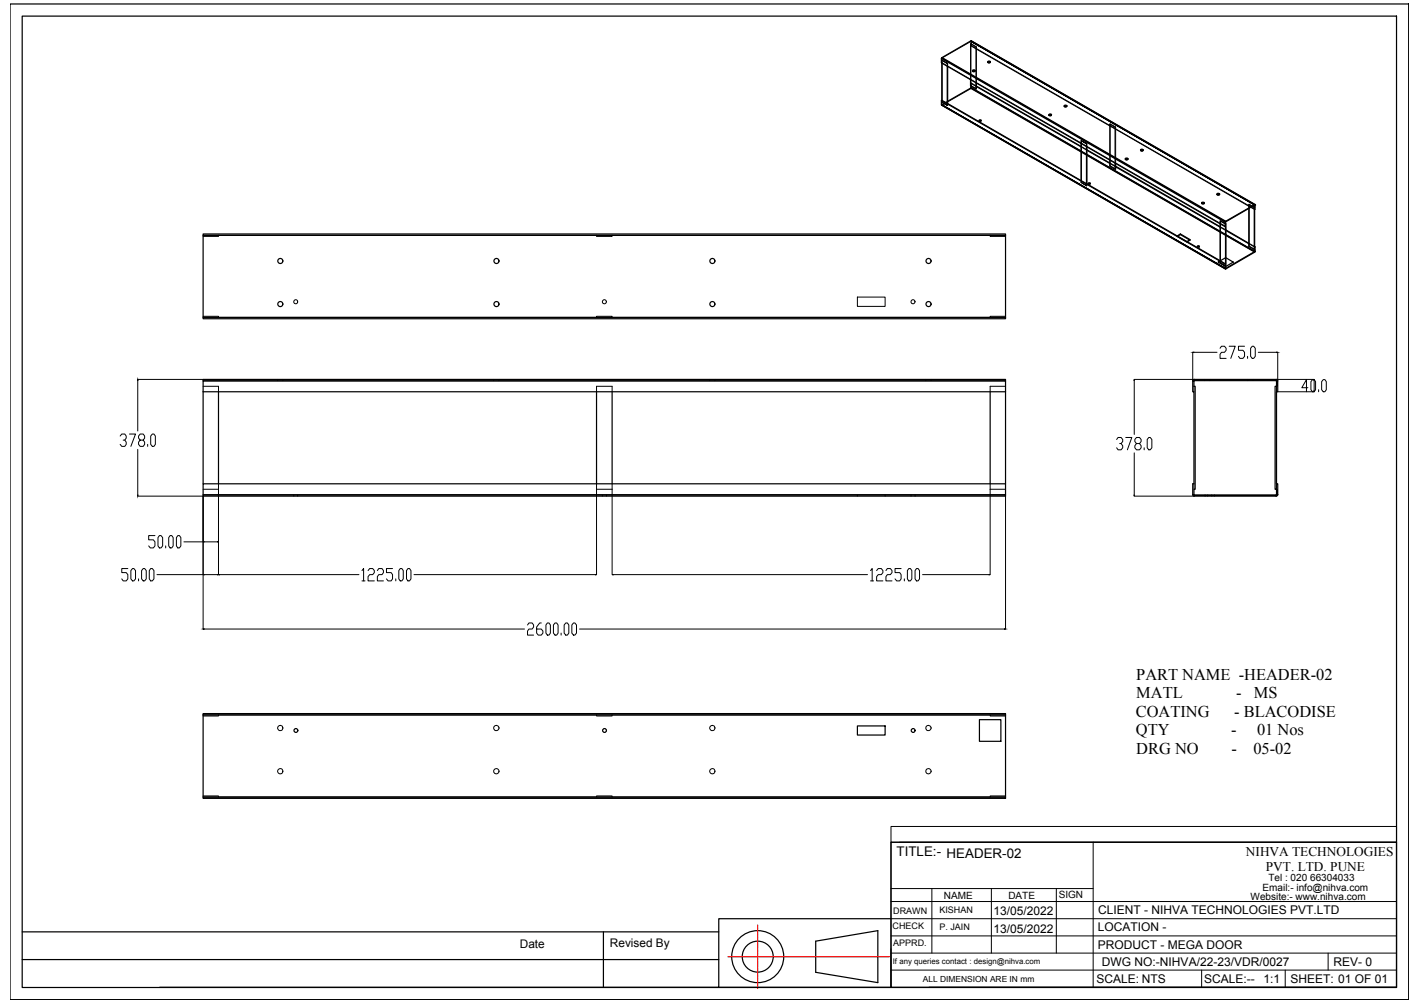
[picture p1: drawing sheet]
<svg xmlns="http://www.w3.org/2000/svg" width="297mm" height="210mm" viewBox="0 0 297 210" stroke-linecap="round" stroke-linejoin="round" font-family="sans-serif">
<!-- layer: 0 -->
<g fill="none" stroke="#000" stroke-width=".25">
<path d="M2.1 .8h292.6v208.4h-292.6zM4.6 3.4h287.5v203.3h-287.5zM196.9 12.2v1l59.4 34.2M196.9 12.2l59.4 34.3M197 13.2v7.8M197 12.1l6.1-3.6 59.4 34.3-6.1 3.5-.1 .2M197 12.1l59.4 34.2v.1l6.1-3.6M197.1 12l-.1 .2M198.1 13.9v7.7M198.2 13.9v7.8M203 16.7v1.3l1.2 .6v-1.3M203.1 18.4h.1"/>
<path d="M203.1 18v.4l23 13.3M203.1 8.5l59.4 34.3M203.4 14.7l.3-.1a.21 .21 0 0 1 .2 .1 .21 .21 0 0 1 0 .3 .21 .21 0 0 1-.3-.1zM203.9 14.8h-.5M203.9 14.7l.1 .1M204.2 18.6v-.5l21.9 12.6M204.2 18l21.9 12.6M204.2 17.4v.7M206.6 12.9a.25 .25 0 0 1 .3-.1 .25 .25 0 0 1 .2 .3h-.3zM207.1 12.9l-.4 .1M207.1 12.9h.1M196.9 21l58.3 33.6"/>
<path d="M197 22l59.3 34.3M197 21.9v.1M198.2 21.2l4.9-2.8 23 13.3M204.8 25.1h.3a.16 .16 0 0 1-.1 .2 .16 .16 0 0 1-.2-.2zM204.8 25.3h.4M219.4 24a.24 .24 0 0 1 .3-.2 .24 .24 0 0 1 .1 .4h-.3zM219.9 24l-.5 .1M219.9 24h.1M223.1 22.2h-.5M223.1 22.1l.1 .1M226.1 30v7.8M227.3 30.7v7.7"/>
<path d="M227.4 32.4l27.8 16.1M227.4 31.4l4.7 2.8M227.4 31.4l4.7 2.7M227.4 30.7v7.8M227.7 38.4h.3M232.1 33.5v1.3l1.1 .6M233.2 34.1v1.3h.2v-.5l21.8 12.6M233.4 34.8l21.8 12.6M233.4 34.2v.7M235.4 33.2l.2-.1a.22 .22 0 0 1 .3 0 .22 .22 0 0 1 0 .3 .22 .22 0 0 1-.3 0zM235.9 33.2l-.5 .1M235.9 33.2l.1 .1"/>
<path d="M238.6 31.4a.23 .23 0 0 1 .3-.2 .23 .23 0 0 1 .1 .3h-.3zM239 31.4h-.4M239.1 31.3v.1M42.5 49.3v-.3h167.8v.3M210.3 49.3h-167.8v17.1h167.8M210.3 49.3v17.1M246.9 49l2 1.2-.6 .4M246.9 49v.1l2 1.1M246.9 49l-.7 .4M246.9 49.1l-.6 .3M250.5 51.6h.4M251.4 42.3h.2a.19 .19 0 0 1 .2 0 .19 .19 0 0 1 .1 .3 .19 .19 0 0 1-.3 0l-.2-.1z"/>
<path d="M251.8 42.4l-.4 .1M251.9 42.4v.1M254.6 40.5a.24 .24 0 0 1 .3-.1 .24 .24 0 0 1 .1 .4h-.3zM254.8 54.8l1.6-.9 1.6 .9-1.6 1zM255 40.6l-.4 .1M255.1 40.6h.1M255.2 46.8v7.8l1.2 .6M256.3 46.5v9.7M256.3 46.5l.1-.1v.4v8.9l-.1 .5M256.3 55.3l-59.4-34.3v1l59.4 34.2M256.3 56.2h.1M256.4 56.2h.1"/>
<path d="M256.4 46.8h.1M256.4 49.2l6.1 3.4M256.4 48.2l4.8 2.8M256.4 48.1l4.8 2.8M261.2 43.6v8l1.2 .6M261.9 43.2l.5 .3M262 43.2l.5 .2M262.4 52.6h.1M262.5 42.9v9.7M262.5 42.9h.1M262.5 52.6l-6.1 3.6M262.5 52.6v.2l-6.1 3.5v-.1"/>
<path d="M262.5 51.6v.1M262.5 42.8l.1 .1M262.6 52.6l-.1 .1M42.5 79.7v-.3h167.8v.3M42.5 66.4v.3h167.8v-.3M249.5 79.7h.3v1.1h.2v21.6h-.2v1.1h-.3v-2.3h.3v-19.2h-.3zM249.8 79.4h17.1v.3h-17.1zM249.8 79.4l-.3 .3M249.8 79.7h.1M267 79.7h.1M267 79.4l.3 .3M267 79.7h.3v2.3h-.3v19.2h.3v2.3h-.3v-1.1h-.3v-21.6h.3z"/>
<path d="M42.5 82v-2.3h167.8v2.3M42.5 82h167.8M42.5 82v19.2M45.7 82v19.2M124.8 82v19.2M128 82v19.2M207.1 82v19.2M210.3 82v19.2M42.5 103.5h167.8v.3h-167.8zM42.5 103.5v-2.3h167.8v2.3M249.5 103.5l.3 .3M249.8 103.5v.1"/>
<path d="M249.8 103.6h17.1v.2h-17.1zM267 103.5v.1M267.3 103.5l-.3 .3M42.5 149.6v-.3h167.8v.3M42.5 149.6v17.2M42.5 149.6h167.8M179.4 151.9h5.8v1.9h-5.8zM204.9 150.6h4.5v4.5h-4.5zM210.3 149.6v17.2M42.5 166.8h167.8v.3h-167.8zM186.4 176.3h105.7v30.3h-105.7zM4.6 195h145.8"/>
<path d="M126.2 195v11.7M170.6 197l13-2.2v10.8l-13-2.1zM186.4 192.3h-36v14.3h-117M4.6 200.8h145.8M150.4 206.6h36M194.3 206.6h97.8"/>
<circle cx="222.9" cy="22.2" r=".22"/>
<circle cx="227.9" cy="38.4" r=".17"/>
<circle cx="58.6" cy="54.6" r=".53"/>
<circle cx="103.9" cy="54.6" r=".53"/>
<circle cx="149" cy="54.6" r=".53"/>
<circle cx="194.2" cy="54.6" r=".53"/>
<circle cx="250.7" cy="51.6" r=".17"/>
<circle cx="58.6" cy="63.6" r=".53"/>
<circle cx="103.9" cy="63.6" r=".53"/>
<circle cx="149" cy="63.6" r=".53"/>
<circle cx="194.2" cy="63.6" r=".53"/>
<circle cx="61.9" cy="152.9" r=".4"/>
<circle cx="126.5" cy="152.9" r=".4"/>
<circle cx="191" cy="152.9" r=".4"/>
<circle cx="158.5" cy="200.2" r="5.4"/>
<circle cx="158.5" cy="200.2" r="3.2"/>
</g>
<g fill="none" stroke="#000" stroke-width=".21">
<path d="M197 13.2v-.1l29.1 16.8v-.5M197 12.6v-.4l59.4 34.2M197 13.1l-.1 .1M197 12.1l-.1 .1M197.1 12.6v8.8M198.1 13.3l.1-.1v.7M198.1 13.3v.6M198.2 13.2l-1.2-.6 1.1 .7M203 16.7v-7.5l1.2 .6v7.5M203.1 8.7l59.4 34.2zM203.1 8.7v.4l1.1 .7v.5l28 16.1v-.5l1.2 .7v.4l27.9 16.2M203.1 18l1.1 .6"/>
<path d="M203.1 17.5l.1-.1 1 .6M203.1 8.7l-6.1 3.4M203.1 8.5v1.1M203.1 18.5l-6.1 3.4M203.1 18.4v.1M203.1 17.5l1.1 .6M203.1 18.5l59.4 34.3M203.1 9.6l1.1 .7v7.1M203.1 9.1l-.1 .1M203.1 9.6v7.9M203.1 17.9l-.1 .1M203.1 8.7l59.4 34.2"/>
<path d="M203.2 8.5l59.3 34.4M203.2 9.6l59.3 34.2M203.2 17.4v.9l59.3 34.3M203.4 14.8a.26 .26 0 0 0 .3 .3 .26 .26 0 0 0 .2-.3M203.4 14.8v.1M204 14.8v.1M204.2 9.8h.1M206.6 12.9v.2M206.7 13a.26 .26 0 0 0 .2 .2 .26 .26 0 0 0 .3-.2M207.2 12.9v.2M197 22l59.4 34.3M197 21.9h.1"/>
<path d="M197 21.4v.5M197 21.9l-.1 .1M197 21.9l59.4 34.3M198.1 21.6v.5M198.2 21.2l-1.2 .7 59.4 34.3-59.4-34.3M198.2 21.7l-.1 .4M198.2 22l-1.1-.6h-.1l1.1 .7M204.8 25.3l.1 .1h.3v-.1M204.8 25.2v.1M205.2 25.2v.1M219.4 24v.1M219.4 24.1a.28 .28 0 0 0 .3 .2 .28 .28 0 0 0 .2-.2"/>
<path d="M222.6 22.2a.26 .26 0 0 0 .3 .2 .26 .26 0 0 0 .2-.2M222.6 22.2v.1M223.2 22.2v.1M226.1 30l29.1 16.8M226.1 31.7l1.3 .7M226.1 30.7l1.3 .7M226.1 30.6l1.3 .8M226.1 37.8v.4M226.2 29.4v8.8M227.3 30.1l.1-.1v.7M227.3 30.1v.6M227.3 38.4v.5"/>
<path d="M227.4 38.5l-.1 .4M227.4 30l-1.3-.6 1.2 .7M227.4 38.8l-1.3-.6 1.2 .7M227.7 38.4a.19 .19 0 0 0 .1 .2 .19 .19 0 0 0 .2-.2M227.7 38.4v.1M228.1 38.4v.1M232.1 34.2l.1 .5 1.2 .7M232.1 34.1l1.3 .7M232.2 25.9l-.1 .1M232.2 34.7l-.1 .1M233.2 26.7l-1.1-.7v7.5M233.4 26.6l-.2 .1v7.4"/>
<path d="M233.4 34.2v-7.2l-1.2-.6v7.8l1.2 .7M235.4 33.3a.26 .26 0 0 0 .3 .2 .26 .26 0 0 0 .2-.2M235.4 33.2v.1M236 33.2v.1M238.6 31.4a.28 .28 0 0 0 .3 .3 .28 .28 0 0 0 .2-.3M238.6 31.4v.1M239.1 31.4v.1M42.5 49.2h167.8M45.7 49.2v.3h-3.2M124.8 49.2v.3h3.2v-.3M207.1 49.2v.3h3.2M246.3 49.4l2 1.3-2.1-1.2"/>
<path d="M248.9 50.2v.1M248.9 50.2l-.6 .5M250.5 51.6a.19 .19 0 0 0 .2 .2 .19 .19 0 0 0 .2-.2M250.5 51.5v.2M250.9 51.5v.2M251.4 42.5a.28 .28 0 0 0 .2 .2 .28 .28 0 0 0 .3-.2M251.4 42.4v.2M251.9 42.4v.2M254.6 40.6a.28 .28 0 0 0 .2 .3 .28 .28 0 0 0 .3-.2M255.1 40.6v.1M255.2 54.6v.4l1.2 .7M255.2 55l1.2 .7"/>
<path d="M255.2 46.3v.4l1.2 .7M255.2 47.5l1.2 .7M255.2 47.4l1.2 .7M255.3 46.2v8.8M256.4 46.8l-1.2-.5 1.2 .6M256.4 49.2l-1.2-.7 1.2 .7M261.2 42.8v.8M261.2 51h.1M261.2 50.9l1.3 .7M261.3 42.7l.6 .5M261.3 51v.5l1.2 .7M261.3 43.2l1.2 .6"/>
<path d="M261.3 43.2v7.8M261.3 51l1.2 .7M261.3 51.5l-.1 .1M262 43.2l-.7-.5v.5M28.8 79.4h13.7M28.8 79.6v10.6M42.5 66.2h3.2v.2M42.5 79.7h167.8M42.5 66.4h167.8M58.1 79.4v.3M59.2 79.4v.3M103.3 79.4v.3"/>
<path d="M104.4 79.4v.3M124.8 66.4v-.2h3.2v.2M148.4 79.4v.3M149.5 79.4v.3M179.4 62.2h5.8v1.9h-5.8zM193.7 79.4v.3M194.8 79.4v.3M210.3 66.2h-3.2v.2M237.3 79.4h12.5M237.3 79.6v11.3M249.5 73.7v6M249.7 73.7h4.9"/>
<path d="M252 79.4v.3M253.1 79.4v.3M255.2 72.9l.3-.4h.6l.4 .4v.4l-.4 .4h-.6l-.3 .5v.8h1.3M257.1 72.5h1.3l-.9 2.5M260.3 72.5h-1.2v.8h.9l.3 .4v.9l-.3 .4h-.6l-.3-.4M261 74.6v.4M261 79.4v.3M261.9 72.5h.3l.4 .4v1.7l-.4 .4h-.3l-.3-.4v-1.7zM262.1 79.4v.3M263.2 73.7h3.9M267 79.4h7.9M267.3 73.7v6"/>
<path d="M274.6 79.4h.3l.3 .5v1.7l-.3 .4h-.3l-.4-.4v-1.7zM274.9 79.6v2.2M276.8 79.4h.3l.3 .5v1.7l-.3 .4h-.3l-.3-.4v-1.7zM25.1 91.3l.4-.5h.6l.3 .5v.4l-.3 .4h-.3M26.1 92.1l.3 .4v.5l-.3 .4h-.6l-.4-.4M27.1 90.8h1.2l-.9 2.6M28.8 94.1v9.5M29.3 92.1l-.3-.4v-.4l.3-.5h.7l.3 .5v.4l-.3 .4h-.7l-.3 .4v.5l.3 .4h.7l.3-.4v-.5l-.3-.4M30.9 93v.4M31.9 90.8h.3l.3 .5v1.7l-.3 .4h-.3l-.4-.4v-1.7zM42.5 80.8h3.2v1.2M124.8 82v-1.2h3.2v1.2"/>
<path d="M210.3 80.8h-3.2v1.2M233.6 92l.3-.4h.6l.4 .4v.4l-.4 .4h-.3M234.5 92.8l.4 .5v.4l-.4 .4h-.6l-.3-.4M235.5 91.6h1.3l-1 2.5M237.3 94.8v8.8M237.7 92.8l-.3-.4v-.4l.3-.4h.7l.3 .4v.4l-.3 .4h-.7l-.3 .5v.4l.3 .4h.7l.3-.4v-.4l-.3-.5M239.3 93.7v.4M240.3 91.6h.3l.3 .4v1.7l-.3 .4h-.3l-.3-.4v-1.7zM249.8 80.8v1.2M267 80.8v1.2M267.3 82h7.6M273.6 81.1h-1.3l1-1.7v2.6"/>
<path d="M275.8 81.6v.4M26.7 119h-1.2v.8h.9l.3 .5v.8l-.3 .5h-.6l-.3-.5M27.7 119h.3l.3 .4v1.7l-.3 .5h-.3l-.3-.5v-1.7zM28.8 103.8h13.7v27.8M30 119h.3l.3 .4v1.7l-.3 .5h-.3l-.4-.5v-1.7zM31.5 119h.4l.3 .4v1.7l-.3 .5h-.4l-.3-.5v-1.7zM32.4 112.1h-1.3v.9h1l.3 .4v.8l-.3 .5h-.7l-.3-.5M33.3 112.1h.4l.3 .4v1.7l-.3 .5h-.4l-.3-.5v-1.7zM34.7 114.2v.5M35.6 112.1h.3l.3 .4v1.7l-.3 .5h-.3l-.3-.5v-1.7zM37.2 112.1h.3l.3 .4v1.7l-.3 .5h-.3l-.3-.5v-1.7zM38.5 113.4h4"/>
<path d="M42.5 102.4h3.2M42.5 103.6h167.8M42.7 113.4h2.8M45.7 101.2v19.1M61.5 103.6v.2M62.3 103.6v.2M75.7 119.4l.4-.4v2.6M77 119.4l.3-.4h.7l.3 .4v.4l-.3 .5h-.7l-.3 .4v.9h1.3M78.9 119.4l.3-.4h.7l.3 .4v.4l-.3 .5h-.7l-.3 .4v.9h1.3M82.1 119h-1.3v.8h1l.3 .5v.8l-.3 .5h-.6l-.4-.5M83.7 119h.4l.3 .4v1.7l-.3 .5h-.4l-.3-.5v-1.7zM85.3 119h.4l.3 .4v1.7l-.3 .5h-.4l-.3-.5v-1.7z"/>
<path d="M124.8 102.4h3.2M124.8 101.2v19.1M126 103.6v.2M126.9 103.6v.2M128 101.2v19.1M179.4 103.6v.2M182.1 119.4l.3-.4v2.6M183.4 119.4l.3-.4h.6l.4 .4v.4l-.4 .5h-.6l-.3 .4v.9h1.3M185.2 103.6v.2M185.3 119.4l.3-.4h.7l.3 .4v.4l-.3 .5h-.7l-.3 .4v.9h1.3M188.5 119h-1.3v.8h1l.3 .5v.8l-.3 .5h-.6l-.4-.5M190.1 119h.3l.3 .4v1.7l-.3 .5h-.3l-.3-.5v-1.7z"/>
<path d="M190.6 103.6v.2M191.4 103.6v.2M191.7 119h.4l.2 .4v1.7l-.2 .5h-.4l-.3-.5v-1.7zM207.1 102.4h3.2M207.1 101.2v19.1M210.3 103.8v27.8M237.3 103.8h12.5M249.8 101.2v1.2M252.1 103.6v.2M252.6 103.6v.2M253.5 103.6v.2M254 103.6v.2"/>
<path d="M267 101.2v1.2M29 121.1v.5M32.8 120.3h9.7M42.7 120.3h2.8M42.7 131.6h67M45.9 120.3h29.2M75.7 121.6h.7M82.8 121.1v.5M86.6 120.3h38M110.3 130.8l.3-.4h.7l.3 .4v.4l-.3 .4h-.7l-.3 .5v.8h1.3M113.2 130.4h-.3l-.6 .8v1.3l.3 .4h.6l.4-.4v-.4l-.4-.5h-.9M114.5 130.4h.3l.3 .4v1.7l-.3 .4h-.3l-.3-.4v-1.7z"/>
<path d="M116.1 130.4h.3l.3 .4v1.7l-.3 .4h-.3l-.3-.4v-1.7zM117.4 132.5v.4M118.3 130.4h.4l.3 .4v1.7l-.3 .4h-.4l-.3-.4v-1.7zM120 130.4h.3l.3 .4v1.7l-.3 .4h-.3l-.4-.4v-1.7zM121.2 131.6h88.9M128.3 120.3h53.2M182.1 121.6h.6M189.2 121.1v.5M193 120.3h13.9M42.5 149.6h167.8M45.7 149.6v.2h-3.2M124.8 149.6v.2h3.2v-.2"/>
<path d="M207.1 149.6v.2h3.2M42.5 166.6h3.2v.2M42.5 166.8h167.8M124.8 166.8v-.2h3.2v.2M186.4 173h105.7v3.3h-105.7zM186.4 176.3v30.3M188.2 176.3h103.9M210.3 166.6h-3.2v.2M228.7 176.3v30.3M186.4 199.5h105.7M186.4 195.9h105.7M186.4 192.3h105.7"/>
<path d="M186.4 188.7h105.7M186.4 186h42.3M194.9 186v13.5M207.4 186v13.5M221 186v13.5M277.8 199.5v3.5M186.4 203h105.7M251.4 203v3.6M268.8 203v3.6"/>
<circle cx="61.8" cy="63.1" r=".42"/>
<circle cx="126.4" cy="63.1" r=".43"/>
<circle cx="191" cy="63.1" r=".43"/>
<circle cx="58.6" cy="152.4" r=".55"/>
<circle cx="103.8" cy="152.4" r=".56"/>
<circle cx="149" cy="152.4" r=".55"/>
<circle cx="194.2" cy="152.4" r=".56"/>
<circle cx="58.6" cy="161.4" r=".54"/>
<circle cx="103.8" cy="161.4" r=".55"/>
<circle cx="149" cy="161.4" r=".54"/>
<circle cx="194.2" cy="161.4" r=".55"/>
</g>
<g fill="#000" stroke="#000" stroke-width=".21">
<path d="M28.8 79.4l.1 .2zM237.3 79.4l-.1 .2zM249.5 73.7h.2zM267.1 73.7h.2zM274.9 79.4v.2zM274.9 81.8v.2zM28.8 103.6v.2zM42.5 113.4h.2zM45.5 113.4h.2zM237.2 103.6l.1 .2zM42.5 120.3h.2zM42.5 131.6l.2 .1z"/>
<path d="M45.5 120.3h.2zM45.7 120.3h.2zM124.6 120.3h.2zM128 120.3h.3zM206.9 120.3h.2zM210.1 131.6h.2z"/>
</g>
<g fill="none" stroke="#f00" stroke-width=".25">
<path d="M158.5 193.6v.3M158.5 194h.1M158.5 194.1v.4M158.5 194.6v.1M158.5 194.8v.4M158.5 195.3h.1M158.5 195.4v.4M158.5 195.9v.1M158.5 196.1v.4M158.5 196.6h.1M158.5 196.7v.4M158.5 197.2v.1"/>
<path d="M158.5 197.4v.5M158.5 198v.4M158.5 198.5v.1M158.5 198.7v.5M158.5 199.3v.5M158.5 199.8v.1M152.3 200.2h.3M152.7 200.2h.1M152.9 200.2h.4M153.4 200.2h.1M153.5 200.2h.4M154 200.2h.1"/>
<path d="M154.2 200.2h.4M154.7 200.2h.1M154.8 200.2h.4M155.3 200.2h.1M155.5 200.2h.4M156 200.2h.1M156.2 200.2h.3M156.6 200.2h.1M156.8 200.2h.4M157.3 200.2h.1M157.5 200.2h.3M157.9 200.2h.1"/>
<path d="M158.1 200.2h.4M158.5 200v.6M158.5 200.6v.5M158.5 201.2h.1M158.5 201.3v.6M158.5 202v.4M158.5 202.5v.1M158.5 202.6v.6M158.5 203.3v.4M158.5 203.8v.1M158.5 203.9v.6M158.5 204.6v.4"/>
<path d="M158.5 205.1v.1M158.5 205.3v.3M158.5 205.7v.1M158.5 205.9v.4M158.5 206.4v.1M158.5 206.6v.3M158.6 200.2h.1M158.8 200.2h.4M159.2 200.2h.1M159.4 200.2h.4M159.9 200.2h.1M160.1 200.2h.4"/>
<path d="M160.6 200.2h.1M160.7 200.2h.4M161.2 200.2h.1M161.4 200.2h.4M161.9 200.2h.1M162 200.2h.5M162.5 200.2h.1M162.7 200.2h.4M163.2 200.2h.1M163.4 200.2h.4M163.9 200.2h.1M164 200.2h.4"/>
<path d="M164.5 200.2h.1M164.7 200.2h.4M165.2 200.2h.1M165.3 200.2h.4M165.8 200.2h.1M166 200.2h.4M166.5 200.2h.1M166.7 200.2h.3M167.1 200.2h.1M167.3 200.2h.4M167.8 200.2h.1M168 200.2h.3"/>
<path d="M168.4 200.2h.1M168.6 200.2h.4M169.1 200.2h.1M169.3 200.2h.4M169.7 200.2h.1M169.9 200.2h.4M170.4 200.2h.1M170.6 200.2h.4M171.1 200.2h.1M171.2 200.2h.4M171.7 200.2h.1M171.9 200.2h.4"/>
<path d="M172.4 200.2h.1M172.5 200.2h.5M173 200.2h.1M173.2 200.2h.4M173.7 200.2h.1M173.8 200.2h.5M174.4 200.2h.1M174.5 200.2h.4M175 200.2h.1M175.2 200.2h.4M175.7 200.2h.1M175.8 200.2h.4"/>
<path d="M176.3 200.2h.1M176.5 200.2h.4M177 200.2h.1M177.2 200.2h.3M177.6 200.2h.1M177.8 200.2h.4M178.3 200.2h.5M178.9 200.2h.1M179.1 200.2h.4M179.6 200.2h.6M180.2 200.2h.1M180.4 200.2h.4"/>
<path d="M180.9 200.2h.6M181.6 200.2h.1M181.7 200.2h.4M182.2 200.2h.6M182.9 200.2h.1M183 200.2h.5M183.5 200.2h.6M184.2 200.2h.1M184.3 200.2h.5M184.9 200.2h.5M185.5 200.2h.1M185.7 200.2h.3"/>
</g>
<g font-size="3.4">
<text x="237.7" y="142.3">PART NAME -HEADER-02</text>
<text x="237.7" y="146.2">MATL</text>
<text x="258.6" y="146.2">-</text>
<text x="262.3" y="146.2">MS</text>
<text x="237.6" y="150">COATING</text>
<text x="237.6" y="153.9">QTY</text>
<text x="257.5" y="153.9">-</text>
<text x="258.2" y="150">- BLACODISE</text>
<text x="263" y="153.9">01 Nos</text>
<text x="237.7" y="157.8">DRG NO</text>
<text x="257.6" y="157.8">-</text>
<text x="262.2" y="157.8">05-02</text>
</g>
<g font-size="2.8">
<text x="187.6" y="179.2">TITLE:- HEADER-02</text>
<text x="260.6" y="179.1">NIHVA TECHNOLOGIES</text>
<text x="264.8" y="182.3">PVT. LTD. PUNE</text>
</g>
<g font-size="2.5">
<text x="207.8" y="191.6">13/05/2022</text>
<text x="229.7" y="191.3">CLIENT - NIHVA TECHNOLOGIES PVT.LTD</text>
<text x="207.8" y="195.2">13/05/2022</text>
<text x="229.6" y="194.9">LOCATION -</text>
<text x="108.7" y="198.5">Date</text>
<text x="127.6" y="198.2">Revised By</text>
<text x="229.6" y="198.5">PRODUCT - MEGA DOOR</text>
<text x="230.5" y="202.1">DWG NO:-NIHVA/22-23/VDR/0027</text>
<text x="279" y="202.1">REV- 0</text>
<text x="229.3" y="205.7">SCALE: NTS</text>
<text x="251.9" y="205.7">SCALE:--</text>
<text x="264.3" y="205.7">1:1</text>
<text x="269.9" y="205.7">SHEET: 01 OF 01</text>
</g>
<g font-size="2.1">
<text x="265.3" y="184.4">Tel : 020 66304033</text>
<text x="197.4" y="188.1">NAME</text>
<text x="210.9" y="188.2">DATE</text>
<text x="221.5" y="188">SIGN</text>
<text x="261.6" y="188.4">Website:- www.nihva.com</text>
<text x="264.1" y="186.5">Email:- info@nihva.com</text>
</g>
<g font-size="1.9">
<text x="186.8" y="191.2">DRAWN</text>
<text x="196.5" y="191.1">KISHAN</text>
<text x="186.7" y="194.4">CHECK</text>
<text x="186.8" y="198">APPRD.</text>
<text x="196.5" y="194.7">P. JAIN</text>
</g>
<text font-size="1.8" x="193" y="205.4">ALL DIMENSION ARE IN mm</text>
<text font-size="1.6" x="186.8" y="201.7">If any queries contact : design@nihva.com</text>
</svg>
